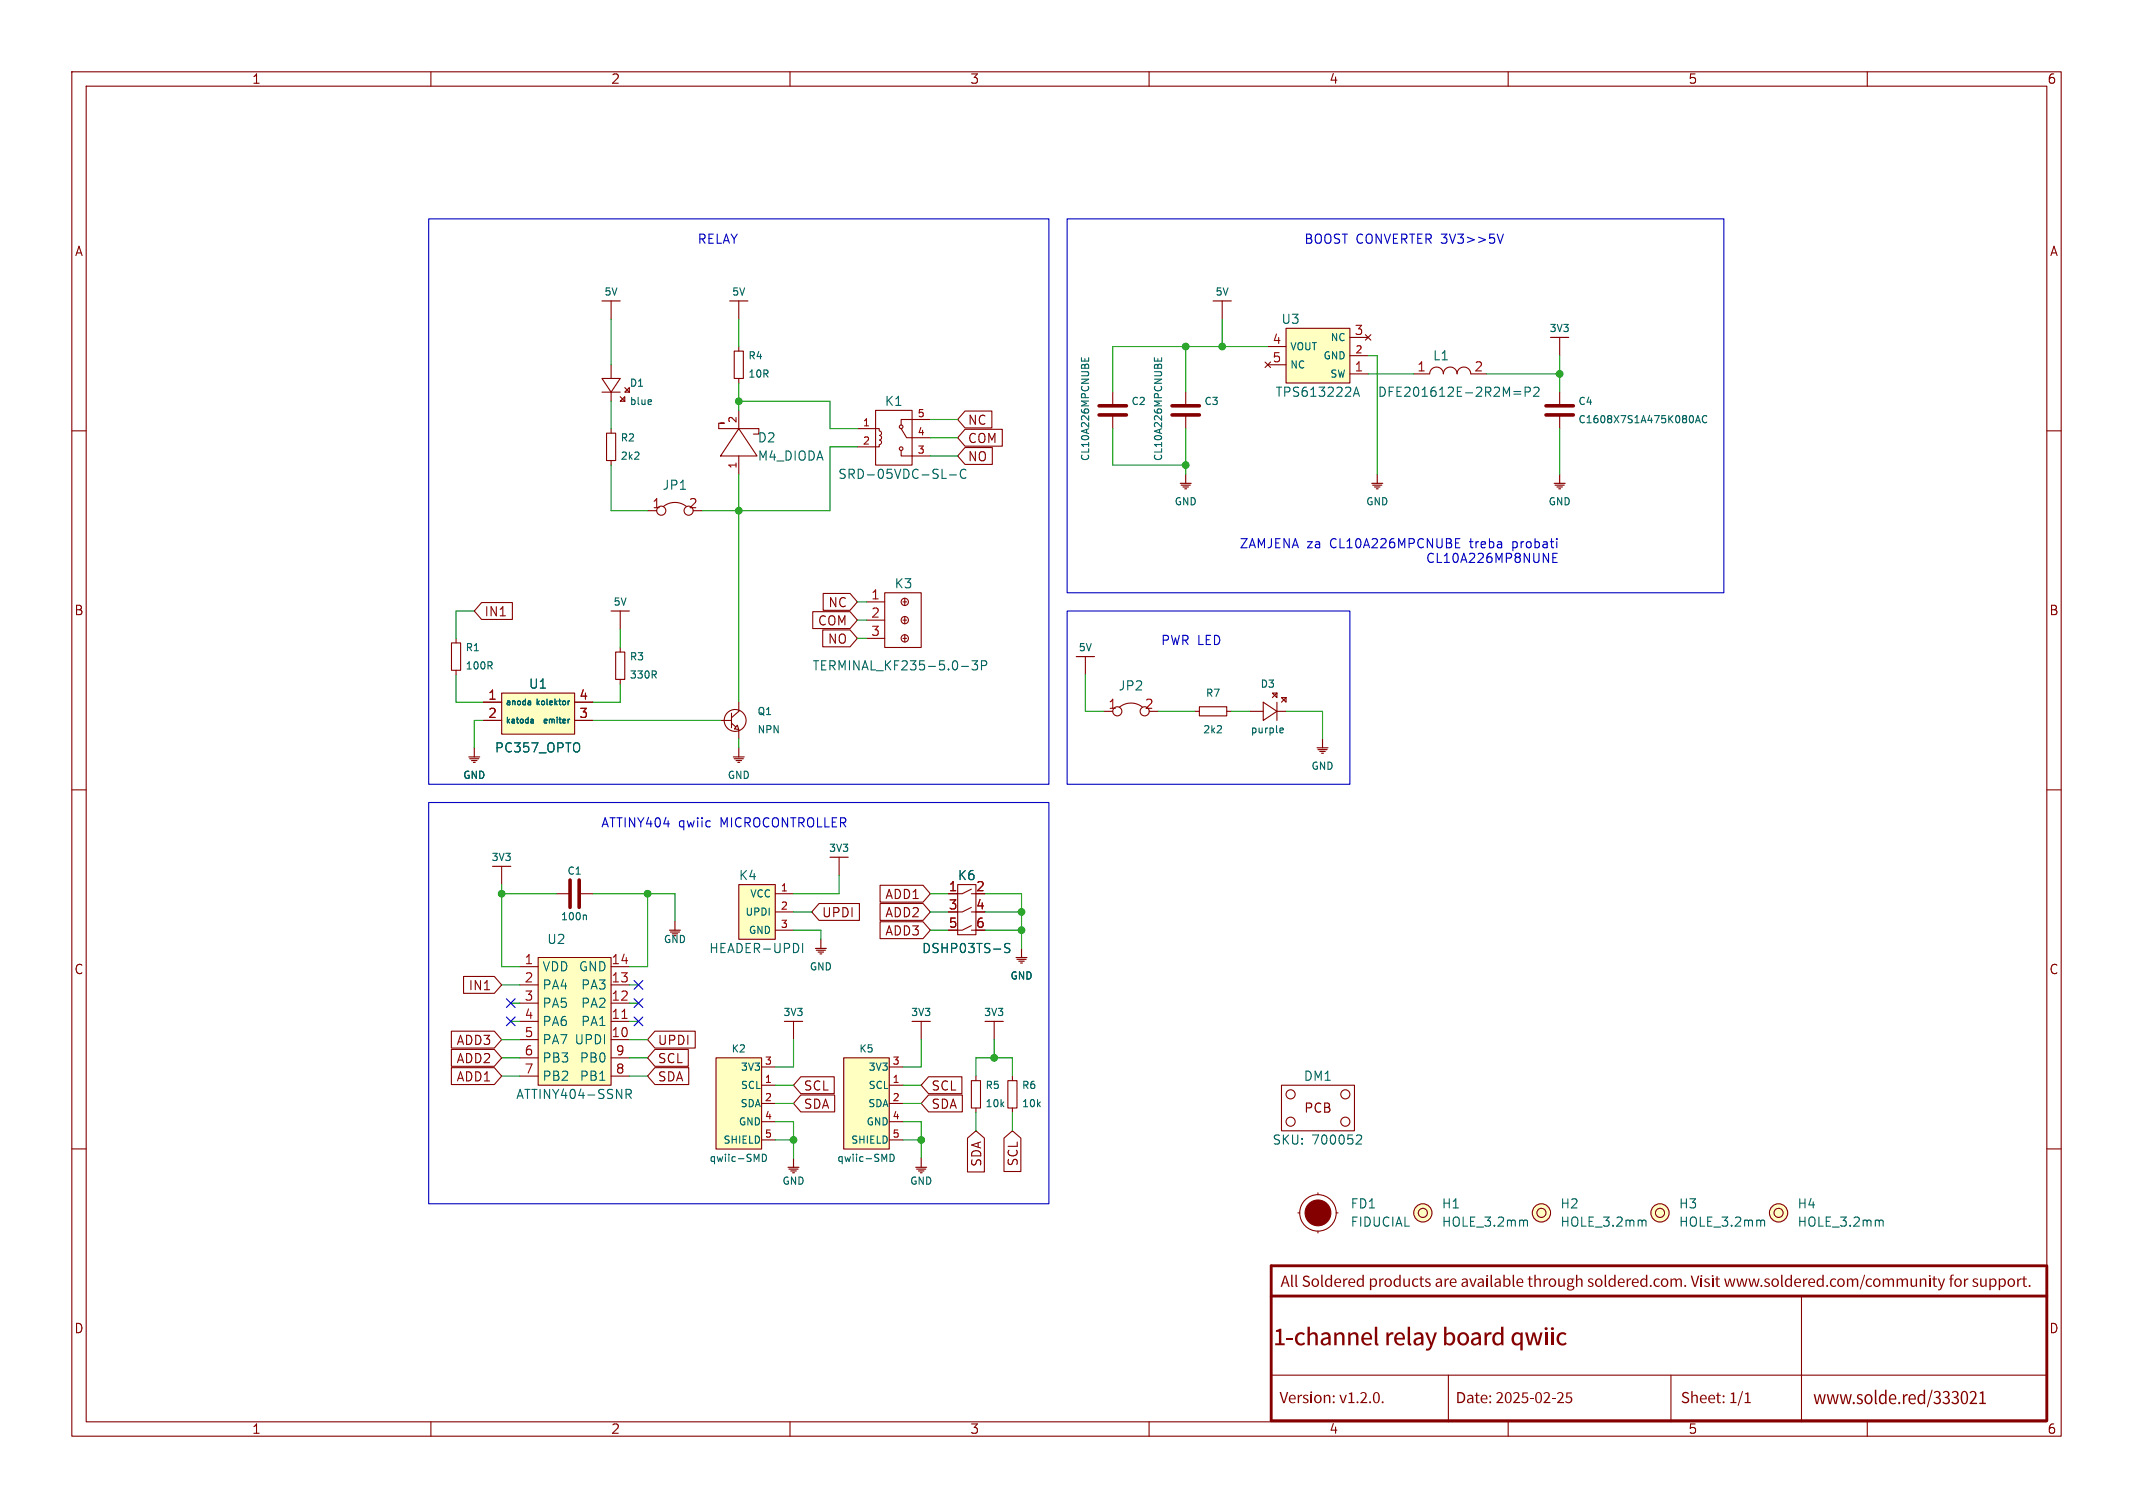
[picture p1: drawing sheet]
<svg xmlns="http://www.w3.org/2000/svg" width="297mm" height="210mm" viewBox="0 0 297 210" stroke-linecap="round" stroke-linejoin="round" font-family="sans-serif">
<g fill="none" stroke="#840000" stroke-width=".15">
<path d="M10 10h277v190h-277zM12 12h273v186h-273zM60 10v2M110 10v2M160 10v2M210 10v2M260 10v2M10 60h2M119.4 59.7h3v.3M121.9 57.2h5.1v7.6h-5.1zM125.5 59.7l.7 1.3h3.3M129.5 58.4h-4v.8"/>
<path d="M285 60h2M122.4 61.9v.3h-3M122.5 61.3l.2 .1v.2v.2l-.2 .1M122.5 60l.2 .2v.3l-.2 .1 .2 .1v.3v.2l-.2 .1M125.5 62.7v.8h4M86.4 85.1v2.5M10 110h2M285 110h2M10 160h2M128.3 142.2v2.6M135.3 150.5h1.2v3.8h-1.2zM135.9 149.9v.6"/>
<path d="M135.9 154.3v.6M138.4 142.2v2.6M140.3 150.5h1.3v3.8h-1.3zM141 149.9v.6M141 154.3v.6M178.4 151.1h10.2v6.4h-10.2zM285 160h2M180.7 168.9h.3M183.5 166.1v.3M183.5 171.5v.2M186.1 168.9h.2M60 198v2"/>
<path d="M110 198v2M160 198v2M177 191.5h108M201.7 191.5v6.5M210 198v2M232.7 191.5v6.5M250.8 180.5v17.5M260 198v2"/>
<circle cx="125.5" cy="59.4" r=".25"/>
<circle cx="125.5" cy="62.5" r=".25"/>
<circle cx="179.7" cy="156.2" r=".63"/>
<circle cx="179.7" cy="152.4" r=".63"/>
<circle cx="187.3" cy="156.2" r=".63"/>
<circle cx="187.3" cy="152.4" r=".63"/>
<circle cx="183.5" cy="168.9" r="2.54"/>
<circle cx="198.1" cy="168.9" r=".63"/>
<circle cx="198.1" cy="168.9" r="1.27"/>
<circle cx="214.6" cy="168.9" r=".63"/>
<circle cx="214.6" cy="168.9" r="1.27"/>
<circle cx="231.1" cy="168.9" r=".63"/>
<circle cx="231.1" cy="168.9" r="1.27"/>
</g>
<path d="M284.8 176.3h-107.8v21.6h107.9M285 176.3v21.6M177 180.5h108" fill="none" stroke="#840000" stroke-width=".4"/>
<g fill="none" stroke="#840000" stroke-width=".16">
<path d="M164.3 67.3h1.6M164.5 67.6h1.2M164.7 67.8h.8M165 68.1h.2M165.1 66v1.3M191 67.3h1.5M191.1 67.6h1.3M191.4 67.8h.8M191.6 68.1h.3M191.8 66v1.3M85.1 85.1h2.5M141.5 133.4h1.5"/>
<path d="M141.6 133.6h1.3M141.9 133.9h.7M142.1 134.1h.3M142.2 132.1v1.3M127 142.2h2.5M137.2 142.2h2.5"/>
</g>
<path d="M132.2 66.1h1M134.5 65.5a.51 .51 0 0 0-.6 0 .51 .51 0 0 0-.2 .6 .48 .48 0 0 0 .3 .5 .48 .48 0 0 0 .5-.1M189 158.1h.5l.1 .3-.1 .2-.7 .7h.8M212.3 169.9l.3 .1 .1 .1v.7M228.8 169.9l.3 .1 .1 .1v.7M245.3 169.9l.3 .1 .1 .1v.7" fill="none" stroke="#006464" stroke-width=".15"/>
<circle cx="183.5" cy="168.9" r="1.8" fill="#840000" stroke="#840000" stroke-width=".15"/>
<g fill="#ffffc2" stroke="#ffffc2" stroke-width=".14">
<circle cx="214.6" cy="168.9" r="1.27"/>
<circle cx="198.1" cy="168.9" r="1.27"/>
<circle cx="231.1" cy="168.9" r="1.27"/>
</g>
<path d="M117.5 147.3h6.3v12.7h-6.3z" fill="#ffffc2"/>
<g fill="none" stroke="#840000" stroke-width=".15">
<path d="M62.9 89.5h1.2v3.8h-1.2zM63.5 88.9v.6M63.5 93.4v.6M133.3 123.2h2.6v7h-2.6zM135.3 128.9l-1.3 .6h-.7M135.3 126.4l-1.3 .6h-.7M135.3 123.8l-1.3 .7h-1.9M135.3 129.5h.6M117.5 147.3h6.3v12.7h-6.3zM123.8 151.1h1.9M123.8 153.7h1.9M123.8 148.6h1.9"/>
<path d="M123.8 156.2h1.9M123.8 158.8h1.9"/>
<circle cx="247.6" cy="168.9" r=".63"/>
<circle cx="247.6" cy="168.9" r="1.27"/>
</g>
<path d="M68.2 92.7l.3 .5M68.5 92.3v.3M140.6 131.5l-.5-.1-.2 .1v.4l.6 .2 .1 .3-.2 .3-.5-.1M123.9 160.7a.51 .51 0 0 1 .6 .5 .51 .51 0 0 1-.6 .5zM261.9 169.9h.1l.2 .2v.7" fill="none" stroke="#006464" stroke-width=".15"/>
<path d="M65.3 105.4h1.5M65.4 105.7h1.3M65.7 105.9h.7M65.9 106.2h.3M66 104.1v1.3M113.5 132.1h1.6M113.7 132.3h1.2M113.9 132.6h.8M114.2 132.8h.2M114.3 130.8v1.3" fill="none" stroke="#840000" stroke-width=".16"/>
<circle cx="247.6" cy="168.9" r="1.27" fill="#ffffc2" stroke="#ffffc2" stroke-width=".14"/>
<path d="M69.8 96.5h10.2v5.7h-10.2z" fill="#ffffc2"/>
<path d="M67.3 97.8h2.5M69.8 96.5h10.2v5.7h-10.2zM80 97.8h2.5M67.3 100.3h2.5M80 100.3h2.5" fill="none" stroke="#840000" stroke-width=".15"/>
<path d="M73.8 97.6l.1 .1v.5M73.9 98.1l-.1 .1M73.9 97.8h-.1M78.7 97.7l.1 .1-.1 .3M79.1 97.6v.6M79.3 97.6l-.2 .2M74 100.2h.2l.1 .5M74.3 100.7h-.3M74.3 100.3l-.3 .1M79.1 100.2v.5M79.3 100.2l-.2 .1" fill="none" stroke="#006464" stroke-width=".15"/>
<path d="M179.1 45.7h8.9v7.6h-8.9z" fill="#ffffc2"/>
<g fill="none" stroke="#840000" stroke-width=".15">
<path d="M176.1 50.4l.8 .8M176.5 48.3h2.6M176.5 50.8h2.6M176.9 50.4l-.8 .8M179.1 45.7h8.9v7.6h-8.9zM188 52.1h2.5M188 49.5h2.5M188 47h2.5M190.1 46.6l.8 .8M190.9 46.6l-.8 .8M90.2 71.1h1.2M95.6 70.5a2.55 2.55 0 0 0-3.2 0"/>
<path d="M96.5 71.1h1.3M120.6 88.9h2.6M120.6 86.4h2.6M120.6 83.8h2.6M123.2 82.6h5.1v7.6h-5.1zM125.7 88.9h.5M125.7 86.4h.5M125.7 83.8h.5M126 83.3v1M126 85.9v1M126 88.4v1"/>
<circle cx="92.1" cy="71.1" r=".63"/>
<circle cx="95.9" cy="71.1" r=".63"/>
<circle cx="126" cy="88.9" r=".51"/>
<circle cx="126" cy="83.8" r=".51"/>
<circle cx="126" cy="86.4" r=".51"/>
</g>
<path d="M188.4 55.2l.5-1.3 .4 1.3M188.6 54.8h.6M133.9 92.8h1M135.3 92h.8l-.4 .5 .4 .1v.6l-.2 .1h-.4l-.2-.1M136.7 92.7l.6-.1 .1-.2-.1-.3-.1-.1h-.5v1.3" fill="none" stroke="#006464" stroke-width=".15"/>
<path d="M99.7 147.3h6.3v12.7h-6.3z" fill="#ffffc2"/>
<g fill="none" stroke="#840000" stroke-width=".15">
<path d="M154.9 54.6v1.9M154.9 57.8v1.9M165.1 54.6v1.9M165.1 57.8v1.9M170.2 41.9v2.6M196.8 52.1h2.2M199.1 52.1a.95 .95 0 0 1 .9-1 .95 .95 0 0 1 1 1 .95 .95 0 0 1 .9-1 .95 .95 0 0 1 1 1 .95 .95 0 0 1 .9-1 .95 .95 0 0 1 1 1M204.8 52.1h2.2M217.2 47v2.5M217.2 54.6v1.9M217.2 57.8v1.9M166.4 99.1h.6"/>
<path d="M167 98.4h3.8v1.3h-3.8zM170.8 99.1h.6M174 99.1h1.9M175.9 97.8l1.9 1.3-1.9 1.2zM177.2 96.5h.6v.7zM177.8 96.5l-.6 .7M177.8 97.8v2.5M177.8 99.1h1.3M178.4 97.2h.7v.6zM179.1 97.2l-.7 .6M99.7 147.3h6.3v12.7h-6.3zM106.1 151.1h1.8"/>
<path d="M106.1 153.7h1.8M106.1 148.6h1.8M106.1 156.2h1.8M106.1 158.8h1.8M110.5 142.2v2.6"/>
</g>
<g fill="none" stroke="#006464" stroke-width=".15">
<path d="M150.6 49.8v.5h1v-.5M151.1 50v.3M160.7 49.8v.5h1v-.5M161.2 50v.3M210.8 54.5h1M210.8 54.9h1M212.4 54.6l.6-.1 .1-.2-.1-.3-.2-.1h-.4v1.3M213.6 54l.2-.1h.3l.1 .1 .1 .3-.1 .2-.7 .7h.8M236.1 58.9l.3-1 .4 1M236.2 58.6h.5M237.7 58a.47 .47 0 0 0-.7 .3 .47 .47 0 0 0 .5 .6l.2-.1M178.3 102h.3"/>
<path d="M178.3 101.4h.3l.1 .2-.5 .1M106.2 160.7a.51 .51 0 0 1 .5 .5 .51 .51 0 0 1-.5 .5z"/>
</g>
<g fill="none" stroke="#840000" stroke-width=".16">
<path d="M168.9 41.9h2.5M215.9 47h2.5M216.4 67.3h1.5M216.5 67.6h1.3M216.8 67.8h.8M217 68.1h.3M217.2 66v1.3M183.4 104.1h1.5M183.5 104.4h1.3M183.8 104.6h.7M184 104.9h.3M184.1 102.9v1.2"/>
<path d="M93.2 129.5h1.5M93.3 129.8h1.3M94 128.3v1.2M109.2 142.2h2.6M127.5 162.6h1.5M127.6 162.8h1.3M127.9 163.1h.8M128.1 163.3h.3M128.3 161.3v1.3"/>
</g>
<path d="M153 57.8h3.8M153 56.5h3.8M163.2 57.8h3.8M163.2 56.5h3.8M215.3 57.8h3.8M215.3 56.5h3.8" fill="none" stroke="#840000" stroke-width=".5"/>
<path d="M74.9 133.4h10.2v17.7h-10.2z" fill="#ffffc2"/>
<g fill="none" stroke="#840000" stroke-width=".15">
<path d="M72.4 134.6h2.5M72.4 139.7h2.5M72.4 137.2h2.5M74.9 133.4h10.2v17.7h-10.2zM85.1 134.6h2.5M85.1 139.7h2.5M85.1 137.2h2.5M72.4 144.8h2.5M72.4 142.2h2.5M72.4 147.3h2.5M72.4 149.9h2.5M85.1 144.8h2.5"/>
<path d="M85.1 142.2h2.5M85.1 147.3h2.5M85.1 149.9h2.5"/>
</g>
<path d="M86.6 141.8h.7" fill="none" stroke="#a90000" stroke-width=".15"/>
<path d="M87.2 152.4l.6-.1 .1-.2-.1-.3-.1-.1h-.5v1.3M87.5 152.4l.4 .6" fill="none" stroke="#006464" stroke-width=".15"/>
<path d="M102.9 123.2h5v7.6h-5z" fill="#ffffc2"/>
<g fill="none" stroke="#840000" stroke-width=".15">
<path d="M83.8 52.7h2.6l-1.3 1.9zM83.8 54.6h2.6M85.1 41.9v2.6M85.1 50.8v1.9M85.1 54.6v1.3M85.1 59.7v.6M86.4 55.9l.6-.7v.7zM86.4 55.2l.6 .7M87 54l.6 .6M87.6 54v.6h-.6zM100.3 58.9h.5h-.7v.8h5.6v.8h-.8M102.2 48.9h1.3v3.8h-1.3z"/>
<path d="M102.9 59.7l2.5 3.8h-5.1zM102.9 41.9v2.6M102.9 48.3v.6M102.9 52.7v.6M102.9 57.2v2.5M134.4 57.2h3.7v2.4h-3.7l-1.1-1.2zM134.4 59.8h5.2v2.3h-5.2l-1.1-1.1zM84.5 60.3h1.2v3.8h-1.2zM85.1 64.1v.7M102.9 63.5v2.5M134.4 62.3h3.8v2.4h-3.8l-1.1-1.2zM67.1 83.9h4.2v2.4h-4.2l-1.1-1.2z"/>
<path d="M67.3 97.8h2.5M80 97.8h2.5M85.7 90.8h1.3v3.8h-1.3zM86.4 90.2v.6M86.4 94.6v.7M101.9 99.3v2M102.9 97.8v1.3l-1 .8M113.2 85.2h5.2l1 1.2-1 1.1h-5.2zM114.6 87.7h3.8l1 1.2-1 1.2h-3.8zM114.6 82.6h3.8l1 1.2-1 1.2h-3.8zM151.1 91.4v2.6M153.7 99.1h1.2"/>
<path d="M159.1 98.5a2.55 2.55 0 0 0-3.2 0M160 99.1h1.3M67.3 100.3h2.5M80 100.3h2.5M100.3 100.3h1.5M101.9 100.7l.6 .5M102.7 101l.2 .6-.6-.1zM102.9 101.6v1.3M116.8 119.4v2.5M64.5 136h4.3l1 1.2-1 1.1h-4.3zM69.8 120.7v2.5M77.5 124.5h1.9"/>
<path d="M80.7 124.5h1.8M102.9 123.2h5v7.6h-5zM107.9 124.5h2.6M107.9 127h2.6M107.9 129.5h2.6M114 125.8h5.7v2.4h-5.7l-1-1.2zM122.5 123.3h6l1 1.2-1 1.1h-6zM122.5 125.8h6l1 1.2-1 1.2h-6zM122.5 128.4h6l1 1.1-1 1.2h-6zM132.1 124.5h1.2M62.9 148.7h5.9l1 1.2-1 1.1h-5.9zM62.9 143.6h5.9l1 1.2-1 1.2h-5.9z"/>
<path d="M62.9 146.1h5.9l1 1.2-1 1.2h-5.9zM91.2 143.6h5.6v2.4h-5.6l-1-1.2zM91.2 146.1h4.6v2.4h-4.6l-1-1.2zM91.2 148.7h4.7v2.3h-4.7l-1-1.1zM111.5 150h4.7v2.3h-4.7l-1-1.2zM111.5 152.5h4.7v2.3h-4.7l-1-1.1zM129.3 152.5h4.7v2.3h-4.7l-1-1.1zM129.3 150h4.6v2.3h-4.6l-1-1.2zM134.7 158.5l1.2-1 1.2 1v4.7h-2.4zM139.8 158.5l1.2-1 1.1 1v4.6h-2.3z"/>
<circle cx="155.6" cy="99.1" r=".63"/>
<circle cx="159.4" cy="99.1" r=".63"/>
<circle cx="102.4" cy="100.3" r="1.52"/>
</g>
<g fill="none" stroke="#006464" stroke-width=".15">
<path d="M90.6 55.7l.1 .2-.5 .1M90.7 56.3h-.1M73.8 97.6l.1 .1v.5M73.9 98.1l-.1 .1M73.9 97.8h-.1M78.7 97.7l.1 .1-.1 .3M79.1 97.6v.6M79.3 97.6l-.2 .2M91.1 94l.3 .4M91.3 93.5v.4M74 100.2h.2l.1 .5M74.3 100.7h-.3"/>
<path d="M74.3 100.3l-.3 .1M79.1 100.2v.5M79.3 100.2l-.2 .1M81.4 127.4l.3 .2v.5M111.8 131.4v1.3M140.6 131.5l-.5-.1-.2 .1v.4l.6 .2 .1 .3-.2 .3-.5-.1"/>
</g>
<path d="M79.4 122.6v3.8M80.6 122.6v3.8" fill="none" stroke="#840000" stroke-width=".5"/>
<g fill="none" stroke="#840000" stroke-width=".16">
<path d="M83.8 41.9h2.6M101.6 41.9h2.5M149.9 91.4h2.5M102.1 105.4h1.5M102.2 105.7h1.3M102.5 105.9h.8M102.7 106.2h.3M102.9 104.1v1.3M115.6 119.4h2.5M68.6 120.7h2.5M109.7 162.6h1.6M109.9 162.8h1.2"/>
<path d="M110.1 163.1h.8M110.4 163.3h.2M110.5 161.3v1.3"/>
</g>
<path d="M59.7 30.5h86.3v78.7h-86.3zM148.6 30.5h91.4v52.1h-91.4zM208.5 32.6l.4 1.3 .4-1.3M202.7 75.6h.4M202.7 76.3h.6M202.7 75h.6M216.2 77.7h.4M216.2 77.1v1.2h.6M148.6 85.1h39.4v24.1h-39.4zM59.7 111.8h86.3v55.8h-86.3z" fill="none" stroke="#0000c2" stroke-width=".15"/>
<g fill="none" stroke="#009600" stroke-width=".15">
<path d="M85.1 44.5v6.3M85.1 55.9v3.8M102.9 44.5v3.8M102.9 53.3v3.9M102.9 55.9h12.7v3.8h3.8M129.5 58.4h3.8M154.9 59.7v5.1h10.2M165.1 48.3v6.3M165.1 59.7v6.3M170.2 44.5v3.8M176.5 48.3h-21.6v6.3M190.5 49.5h1.3v16.5"/>
<path d="M190.5 52.1h6.3M207 52.1h10.2M217.2 49.5v5.1M217.2 59.7v6.3M85.1 64.8v6.3h5.1M102.9 66v31.8M119.4 62.2h-3.8v8.9h-17.8M129.5 61h3.8M129.5 63.5h3.8M63.5 94v3.8h3.8M66 85.1h-2.5v3.8M86.4 95.3v2.5h-3.9"/>
<path d="M86.4 87.6v2.6M119.4 86.4h1.2M119.4 83.8h1.2M119.4 88.9h1.2M151.1 94v5.1h2.6M161.3 99.1h5.1M171.4 99.1h2.6M179.1 99.1h5v3.8M67.3 100.3h-1.3v3.8M82.5 100.3h17.8M102.9 102.9v1.2M69.8 124.5h7.7"/>
<path d="M69.8 123.2v11.4h2.6M69.8 137.2h2.6M71.1 139.7h1.3M82.5 124.5h11.5v3.8M87.6 139.7h1.3M87.6 137.2h1.3M90.2 124.5v10.1h-2.6M110.5 129.5h3.8v1.3M110.5 127h2.5M116.8 121.9v2.6h-6.3M129.5 124.5h2.6M129.5 129.5h2.6"/>
<path d="M129.5 127h2.6M137.2 124.5h5v7.6M137.2 129.5h5M137.2 127h5M69.8 149.9h2.6M69.8 144.8h2.6M69.8 147.3h2.6M71.1 142.2h1.3M87.6 149.9h2.6M87.6 142.2h1.3M87.6 144.8h2.6M87.6 147.3h2.6"/>
<path d="M107.9 156.2h2.6v5.1M107.9 158.8h2.6M107.9 151.1h2.6M107.9 153.7h2.6M110.5 144.8v3.8h-2.6M125.7 156.2h2.6v5.1M125.7 158.8h2.6M125.7 151.1h2.6M125.7 153.7h2.6M128.3 144.8v3.8h-2.6M135.9 149.9v-2.6h5.1v2.6M135.9 154.9v2.6"/>
<path d="M138.4 144.8v2.5M141 154.9v2.6"/>
</g>
<path d="M70.5 139.1l1.2 1.2M71.7 139.1l-1.2 1.2M88.3 136.6l1.2 1.2M88.3 139.1l1.2 1.2M89.5 136.6l-1.2 1.2M89.5 139.1l-1.2 1.2M70.5 141.6l1.2 1.2M71.7 141.6l-1.2 1.2M88.3 141.6l1.2 1.2M89.5 141.6l-1.2 1.2" fill="none" stroke="#000084" stroke-width=".15"/>
<g fill="#009600" stroke="#009600" stroke-width=".15">
<circle cx="165.1" cy="48.3" r=".46"/>
<circle cx="217.2" cy="52.1" r=".46"/>
<circle cx="170.2" cy="48.3" r=".46"/>
<circle cx="110.5" cy="158.8" r=".46"/>
<circle cx="138.4" cy="147.3" r=".46"/>
<circle cx="128.3" cy="158.8" r=".46"/>
<circle cx="69.8" cy="124.5" r=".46"/>
<circle cx="90.2" cy="124.5" r=".46"/>
<circle cx="102.9" cy="71.1" r=".46"/>
<circle cx="142.2" cy="127" r=".46"/>
<circle cx="142.2" cy="129.5" r=".46"/>
<circle cx="102.9" cy="55.9" r=".46"/>
<circle cx="165.1" cy="64.8" r=".46"/>
</g>
<text font-size="3.5" fill="#840000" x="177.3" y="188.6">1-channelrelayboardqwiic</text>
<text font-size="2.8" fill="#840000" x="252.5" y="196.5">www.solde.red/333021</text>
<g font-size="2.3" fill="#840000">
<text x="178.3" y="180">AllSolderedproductsareavailablethrough soldered.com.Visitwww.soldered.com/communityfor support.</text>
<text x="178.2" y="196.2">Version:v1.2.0.</text>
<text x="202.7" y="196.2">Date:2025-02-25</text>
<text x="234" y="196.2">Sheet:1/1</text>
</g>
<g font-size="1.8" fill="#840000">
<text x="35" y="11.9">1</text>
<text x="85" y="11.9">2</text>
<text x="135" y="11.9">3</text>
<text x="185" y="11.9">4</text>
<text x="235" y="11.9">5</text>
<text x="285" y="11.9">6</text>
<text x="10.3" y="35.9">A</text>
<text x="285.3" y="35.9">A</text>
<text x="134.7" y="59.4">NC</text>
<text x="134.7" y="64.5">NO</text>
<text x="134.7" y="61.9">COM</text>
<text x="10.3" y="85.9">B</text>
<text x="67.4" y="86">IN1</text>
<text x="113.8" y="87.3">COM</text>
<text x="115.2" y="89.9">NO</text>
<text x="115.2" y="84.8">NC</text>
<text x="285.3" y="85.9">B</text>
<text x="123.2" y="125.4">ADD1</text>
<text x="114.4" y="128">UPDI</text>
<text x="123.2" y="128">ADD2</text>
<text x="123.2" y="130.5">ADD3</text>
<text x="10.3" y="135.9">C</text>
<text x="285.3" y="135.9">C</text>
<text x="65.2" y="138.1">IN1</text>
<text x="63.5" y="145.7">ADD3</text>
<text x="63.5" y="148.3">ADD2</text>
<text x="91.5" y="145.7">UPDI</text>
<text x="91.5" y="148.3">SCL</text>
<text x="63.5" y="150.8">ADD1</text>
<text x="91.5" y="150.8">SDA</text>
<text x="111.8" y="152.1">SCL</text>
<text x="111.8" y="154.6">SDA</text>
<text x="129.6" y="154.6">SDA</text>
<text x="129.6" y="152.1">SCL</text>
<text x="181.5" y="155.2">PCB</text>
<text x="136.8" y="162.6" transform="rotate(-90 136.8 162.6)">SDA</text>
<text x="141.9" y="162.5" transform="rotate(-90 141.9 162.5)">SCL</text>
<text x="10.3" y="185.9">D</text>
<text x="285.3" y="185.9">D</text>
<text x="35" y="199.9">1</text>
<text x="85" y="199.9">2</text>
<text x="135" y="199.9">3</text>
<text x="185" y="199.9">4</text>
<text x="235" y="199.9">5</text>
<text x="285" y="199.9">6</text>
</g>
<g font-size="1.8" fill="#0000c2">
<text x="97" y="34">RELAY</text>
<text x="181.5" y="34">BOOST CONVERTER 3V3&gt;&gt;5V</text>
<text x="172.5" y="76.4">ZAMJENA za</text>
<text x="185.3" y="76.4">CL10A226MPCNUBE</text>
<text x="205" y="76.4">treba</text>
<text x="211.1" y="76.4">probati</text>
<text x="198.5" y="78.5">CL10A226MP8NUNE</text>
<text x="161.6" y="89.9">PWR LED</text>
<text x="83.6" y="115.3">ATTINY404</text>
<text x="94.5" y="115.3">qwiic</text>
<text x="100.4" y="115.3">MICROCONTROLLER</text>
</g>
<g font-size="1.8" fill="#006464">
<text x="178.3" y="45.3">U3</text>
<text x="199.4" y="50.4">L1</text>
<text x="123.1" y="56.7">K1</text>
<text x="177.5" y="55.5">TPS613222A</text>
<text x="191.8" y="55.5">DFE201612E-2R2M=P2</text>
<text x="105.4" y="61.8">D2</text>
<text x="105.4" y="64.4">M4_DIODA</text>
<text x="92.2" y="68.4">JP1</text>
<text x="116.6" y="66.9">SRD-05VDC-SL-C</text>
<text x="124.5" y="82.1">K3</text>
<text x="113" y="93.6">TERMINAL_KF235-5.0-3P</text>
<text x="73.6" y="96.1">U1</text>
<text x="155.7" y="96.4">JP2</text>
<text x="68.8" y="105">PC357_OPTO</text>
<text x="102.8" y="122.8">K4</text>
<text x="133.3" y="122.8">K6</text>
<text x="76.1" y="131.7">U2</text>
<text x="75.4" y="135.5">VDD</text>
<text x="80.5" y="135.5">GND</text>
<text x="98.7" y="132.9">HEADER-UPDI</text>
<text x="128.3" y="132.9">DSHP03TS-S</text>
<text x="75.4" y="138">PA4</text>
<text x="75.4" y="140.6">PA5</text>
<text x="75.4" y="143.1">PA6</text>
<text x="80.8" y="143.1">PA1</text>
<text x="80.8" y="140.6">PA2</text>
<text x="80.8" y="138">PA3</text>
<text x="75.4" y="145.6">PA7 UPDI</text>
<text x="75.4" y="148.2">PB3</text>
<text x="80.6" y="148.2">PB0</text>
<text x="71.8" y="153.3">ATTINY404-SSNR</text>
<text x="75.4" y="150.7">PB2</text>
<text x="80.6" y="150.7">PB1</text>
<text x="181.4" y="150.7">DM1</text>
<text x="177.1" y="159.6">SKU:</text>
<text x="182.7" y="159.6">700052</text>
<text x="188" y="168.5">FD1</text>
<text x="188" y="171">FIDUCIAL</text>
<text x="200.7" y="171">HOLE_3.2mm</text>
<text x="200.7" y="168.5">H1</text>
<text x="217.2" y="171">HOLE_3.2mm</text>
<text x="217.2" y="168.5">H2</text>
<text x="233.7" y="171">HOLE_3.2mm</text>
<text x="233.7" y="168.5">H3</text>
<text x="250.2" y="171">HOLE_3.2mm</text>
<text x="250.2" y="168.5">H4</text>
</g>
<g font-size="1.8" fill="#a90000">
<text x="188.5" y="46.7">3</text>
<text x="177.1" y="48">4</text>
<text x="177.1" y="50.5">5</text>
<text x="188.5" y="51.8">1</text>
<text x="197.2" y="51.8">1</text>
<text x="205.2" y="51.8">2</text>
<text x="90.7" y="70.9">1</text>
<text x="95.8" y="70.9">2</text>
<text x="121.2" y="83.6">1</text>
<text x="121.2" y="86.1">2</text>
<text x="121.2" y="88.6">3</text>
<text x="67.9" y="97.5">1</text>
<text x="67.9" y="100.1">2</text>
<text x="80.6" y="100.1">3</text>
<text x="80.6" y="97.5">4</text>
<text x="154.2" y="98.8">1</text>
<text x="159.3" y="98.8">2</text>
<text x="132" y="124.2">1</text>
<text x="135.8" y="124.2">2</text>
<text x="132" y="126.7">3</text>
<text x="132" y="129.3">5</text>
<text x="135.8" y="126.7">4</text>
<text x="135.8" y="129.3">6</text>
<text x="73" y="134.4">1</text>
<text x="73" y="136.9">2</text>
<text x="85" y="136.9">13</text>
<text x="85" y="134.4">14</text>
<text x="73" y="139.4">3</text>
<text x="73" y="142">4</text>
<text x="85" y="142">11</text>
<text x="85" y="139.4">12</text>
<text x="73" y="144.5">5</text>
<text x="73" y="147.1">6</text>
<text x="73" y="149.6">7</text>
<text x="85" y="144.5">10</text>
<text x="85.7" y="149.6">8</text>
<text x="85.7" y="147.1">9</text>
</g>
<g font-size="1.4" fill="#006464">
<text x="84.1" y="41.4">5V</text>
<text x="101.8" y="41.4">5V</text>
<text x="169.1" y="41.4">5V</text>
<text x="185.1" y="47.7">NC</text>
<text x="215.7" y="46.4">3V3</text>
<text x="104.1" y="50.3">R4</text>
<text x="104.1" y="52.8">10R</text>
<text x="179.6" y="49">VOUT</text>
<text x="179.6" y="51.5">NC</text>
<text x="184.1" y="50.3">GND</text>
<text x="185.1" y="52.8">SW</text>
<text x="87.6" y="54.1">D1</text>
<text x="87.6" y="56.6">blue</text>
<text x="157.4" y="56.6">C2</text>
<text x="167.6" y="56.6">C3</text>
<text x="219.7" y="56.6">C4</text>
<text x="219.7" y="59.1">C1608X7S1A475K080AC</text>
<text x="86.3" y="61.7">R2</text>
<text x="86.3" y="64.2">2k2</text>
<text x="151.9" y="64.3" transform="rotate(-90 151.9 64.3)">CL10A226MPCNUBE</text>
<text x="162" y="64.3" transform="rotate(-90 162 64.3)">CL10A226MPCNUBE</text>
<text x="163.4" y="70.6">GND</text>
<text x="190.1" y="70.6">GND</text>
<text x="215.5" y="70.6">GND</text>
<text x="85.3" y="84.5">5V</text>
<text x="64.7" y="90.9">R1</text>
<text x="64.7" y="93.4">100R</text>
<text x="87.6" y="92.2">R3</text>
<text x="87.6" y="94.7">330R</text>
<text x="150.1" y="90.9">5V</text>
<text x="175.4" y="96">D3</text>
<text x="105.4" y="99.8">Q1</text>
<text x="167.8" y="97.2">R7</text>
<text x="105.4" y="102.3">NPN</text>
<text x="167.4" y="102.3">2k2</text>
<text x="174" y="102.3">purple</text>
<text x="182.5" y="107.4">GND</text>
<text x="64.4" y="108.7">GND</text>
<text x="101.2" y="108.7">GND</text>
<text x="115.3" y="118.8">3V3</text>
<text x="68.3" y="120.1">3V3</text>
<text x="78.9" y="122">C1</text>
<text x="104.3" y="125.2">VCC</text>
<text x="78" y="128.4">100n</text>
<text x="92.3" y="131.5">GND</text>
<text x="103.7" y="127.7">UPDI</text>
<text x="104.1" y="130.3">GND</text>
<text x="112.6" y="135.3">GND</text>
<text x="140.6" y="136.6">GND</text>
<text x="109" y="141.7">3V3</text>
<text x="126.8" y="141.7">3V3</text>
<text x="136.9" y="141.7">3V3</text>
<text x="101.8" y="146.8">K2</text>
<text x="103" y="149.3">3V3</text>
<text x="119.5" y="146.8">K5</text>
<text x="120.8" y="149.3">3V3</text>
<text x="103" y="154.4">SDA</text>
<text x="103" y="151.9">SCL</text>
<text x="120.8" y="154.4">SDA</text>
<text x="120.8" y="151.9">SCL</text>
<text x="137.1" y="151.9">R5</text>
<text x="137.1" y="154.4">10k</text>
<text x="142.2" y="151.9">R6</text>
<text x="142.2" y="154.4">10k</text>
<text x="100.6" y="159.5">SHIELD</text>
<text x="102.7" y="156.9">GND</text>
<text x="118.4" y="159.5">SHIELD</text>
<text x="120.5" y="156.9">GND</text>
<text x="98.7" y="162">qwiic-SMD</text>
<text x="108.8" y="165.2">GND</text>
<text x="116.5" y="162">qwiic-SMD</text>
<text x="126.6" y="165.2">GND</text>
</g>
<g font-size="1.4" fill="#a90000">
<text x="188.6" y="49.3">2</text>
<text x="102.6" y="59" transform="rotate(-90 102.6 59)">2</text>
<text x="120" y="59.4">1</text>
<text x="127.7" y="58.2">5</text>
<text x="102.6" y="65.4" transform="rotate(-90 102.6 65.4)">1</text>
<text x="120" y="62">2</text>
<text x="127.7" y="63.2">3</text>
<text x="127.7" y="60.7">4</text>
<text x="108.6" y="124.2">1</text>
<text x="108.6" y="126.7">2</text>
<text x="108.6" y="129.3">3</text>
<text x="106.4" y="148.3">3</text>
<text x="124.2" y="148.3">3</text>
<text x="106.4" y="150.9">1</text>
<text x="106.4" y="153.4">2</text>
<text x="106.4" y="156">4</text>
<text x="124.2" y="150.9">1</text>
<text x="124.2" y="153.4">2</text>
<text x="124.2" y="156">4</text>
<text x="106.4" y="158.5">5</text>
<text x="124.2" y="158.5">5</text>
</g>
<g font-size="1.1" fill="#006464">
<text x="70.4" y="98.4">anoda</text>
<text x="70.4" y="101">katoda</text>
<text x="74.4" y="98.4">kolektor</text>
<text x="75.4" y="101">emiter</text>
</g>
</svg>
